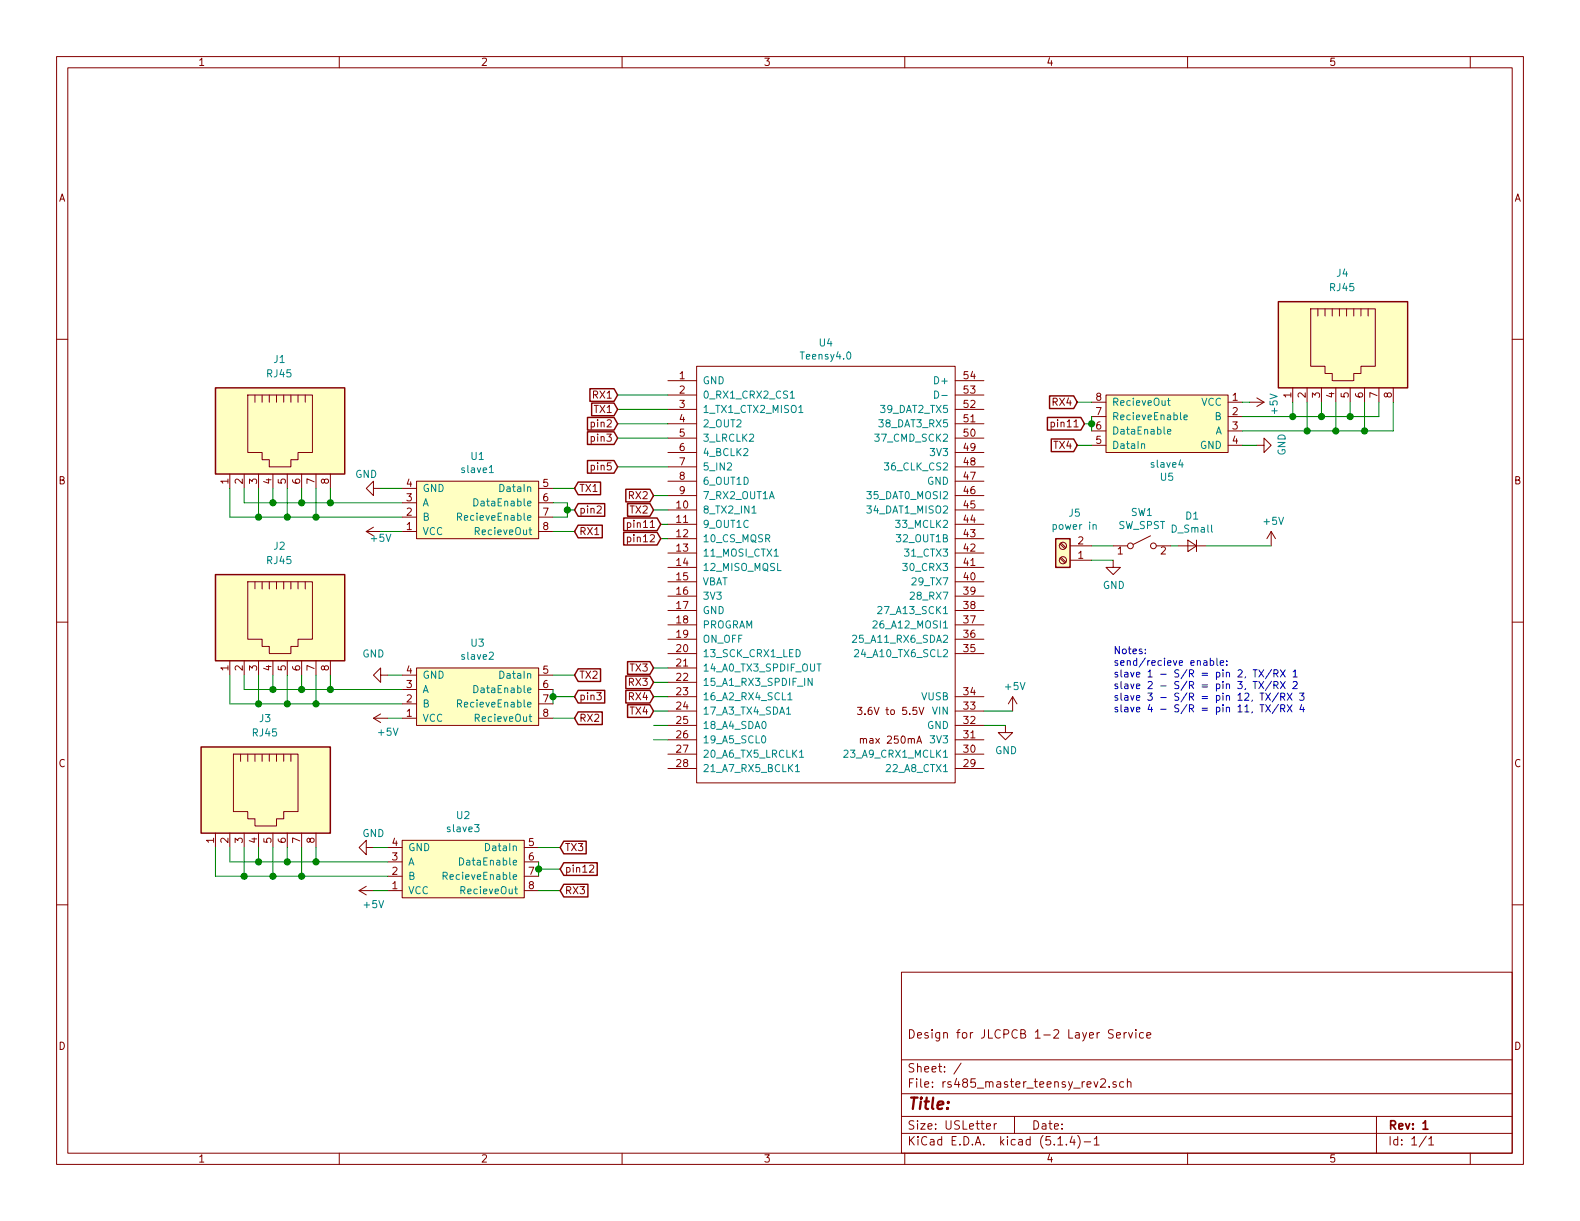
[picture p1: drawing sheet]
<svg xmlns="http://www.w3.org/2000/svg" width="279mm" height="216mm" viewBox="0 0 279 216" stroke-linecap="round" stroke-linejoin="round" font-family="sans-serif">
<g fill="none" stroke="#840000" stroke-width=".18">
<path d="M10 10h259.4v195.9h-259.4zM12 12h255.4v191.9h-255.4zM60 10v2M110 10v2M160 10v2M210 10v2M260 10v2M10 60h2M231.8 54.6h11.4v10.2h-2.5v1.2h-1.3v1.3h-3.8v-1.3h-1.3v-1.2h-2.5zM233 54.6v1.3M234.3 54.6v1.3M235.6 54.6v1.3"/>
<path d="M236.9 54.6v1.3M238.1 54.6v1.3M239.4 54.6v1.3M240.7 54.6v1.3M241.9 54.6v1.3M267.4 60h2M43.8 69.9h11.4v10.1h-2.5v1.3h-1.3v1.3h-3.8v-1.3h-1.2v-1.3h-2.6zM45.1 69.9v1.2M46.4 69.9v1.2M47.6 69.9v1.2M48.9 69.9v1.2M50.2 69.9v1.2"/>
<path d="M51.4 69.9v1.2M52.7 69.9v1.2M54 69.9v1.2M118.1 77.5h5.1M118.1 74.9h5.1M118.1 72.4h5.1M118.1 69.9h5.1M118.1 67.3h5.1M123.2 64.8h45.7v73.6h-45.7zM168.9 77.5h5.1M168.9 74.9h5.1M168.9 72.4h5.1"/>
<path d="M168.9 69.9h5.1M168.9 67.3h5.1M193 71.1h2.6M193 73.7h2.6M193 76.2h2.6M193 78.7h2.6M195.6 69.9h21.6v10.1h-21.6zM217.2 71.1h2.5M217.2 73.7h2.5M217.2 76.2h2.5M217.2 78.7h2.5M221 71.1h2.5"/>
<path d="M222.2 78.7h1.3v-1.2l1.3 1.2-1.3 1.3v-1.3M222.2 70.4l1.3 .7M223.5 71.1l-1.3 .8M228.6 68.6v2.5M231.1 68.6v2.5M233.7 68.6v2.5M236.2 68.6v2.5M238.8 68.6v2.5M241.3 68.6v2.5M243.8 68.6v2.5M246.4 68.6v2.5M40.6 83.8v2.6"/>
<path d="M43.2 83.8v2.6M45.7 83.8v2.6M48.3 83.8v2.6M50.8 83.8v2.6M53.3 83.8v2.6M55.9 83.8v2.6M58.4 83.8v2.6M64.8 94l1.2 .7M64.8 94h2.5M66 86.4v-1.3l-1.2 1.3 1.2 1.2v-1.2h1.3M66 93.2l-1.2 .8M71.1 94h2.6"/>
<path d="M71.1 91.4h2.6M71.1 88.9h2.6M71.1 86.4h2.6M73.7 85.1h21.5v10.2h-21.5zM95.2 94h2.6M95.2 91.4h2.6M95.2 88.9h2.6M95.2 86.4h2.6M105.6 89.6l.5-.1 .2 .1v.2v.2l-.8 .7h.8M118.1 90.2h5.1M118.1 92.7h5.1M118.1 95.3h5.1"/>
<path d="M118.1 97.8h5.1M118.1 87.6h5.1M118.1 85.1h5.1M118.1 82.6h5.1M118.1 80h5.1M168.9 90.2h5.1M168.9 92.7h5.1M168.9 95.3h5.1M168.9 97.8h5.1M168.9 87.6h5.1M168.9 85.1h5.1M168.9 82.6h5.1"/>
<path d="M168.9 80h5.1M187.5 96.2l.8 .8M187.5 98.7l.8 .9M187.6 96l.9 .9M187.6 98.6l.9 .8M189.2 96.5h3.8M189.2 99.1h3.8M196.8 99.1v1.2h1.3l-1.3 1.3-1.2-1.3h1.2M196.8 96.5h2.6M203.5 94.7l-3.1 1.6M204.5 96.5h2.5M208.3 96.5h5.1"/>
<path d="M210.1 95.5l1.5 1-1.5 1zM211.6 95.5v2M224.8 94l-.8 1.3M224.8 94v2.5M224.8 94l.8 1.3M10 110h2M40.6 116.8v2.6M43.2 116.8v2.6M43.8 102.9h11.4v10.1h-2.5v1.3h-1.3v1.3h-3.8v-1.3h-1.2v-1.3h-2.6zM45.1 102.9v1.2M45.7 116.8v2.6M46.4 102.9v1.2"/>
<path d="M47.6 102.9v1.2M48.3 116.8v2.6M48.9 102.9v1.2M50.2 102.9v1.2M50.8 116.8v2.6M51.4 102.9v1.2M52.7 102.9v1.2M53.3 116.8v2.6M54 102.9v1.2M55.9 116.8v2.6M58.4 116.8v2.6M67.3 119.4v-1.3l-1.3 1.3 1.3 1.3v-1.3h1.3"/>
<path d="M71.1 119.4h2.6M73.7 118.1h21.5v10.2h-21.5zM95.2 119.4h2.6M118.1 100.3h5.1M118.1 102.9h5.1M118.1 105.4h5.1M118.1 108h5.1M118.1 110.5h5.1M118.1 113h5.1M118.1 115.6h5.1M118.1 118.1h5.1M168.9 100.3h5.1"/>
<path d="M168.9 102.9h5.1M168.9 105.4h5.1M168.9 108h5.1M168.9 110.5h5.1M168.9 113h5.1M168.9 115.6h5.1M267.4 110h2M41.3 133.4h11.4v10.1h-2.5v1.3h-1.3v1.3h-3.8v-1.3h-1.3v-1.3h-2.5zM42.5 133.4v1.2M43.8 133.4v1.2M45.1 133.4v1.2M46.4 133.4v1.2"/>
<path d="M47.6 133.4v1.2M48.9 133.4v1.2M50.2 133.4v1.2M51.4 133.4v1.2M66 127l1.3 .8M66 127h2.6M67.3 126.2l-1.3 .8M71.1 127h2.6M71.1 124.5h2.6M71.1 121.9h2.6M95.2 127h2.6M95.2 124.5h2.6"/>
<path d="M95.2 121.9h2.6M105.5 122.5h.8l-.4 .5 .4 .1v.5l-.2 .1-.6-.1M118.1 120.7h5.1M118.1 123.2h5.1M118.1 125.7h5.1M118.1 128.3h5.1M118.1 130.8h5.1M118.1 133.4h5.1M118.1 135.9h5.1M151.6 125.1h.8l-.4 .5 .3 .1 .1 .4-.2 .2-.6-.1M162.1 131.4l.5-1.3 .4 1.3M162.3 131.1h.5"/>
<path d="M162.5 125.1l.4 1.2 .5-1.2M168.9 123.2h5.1M168.9 125.7h5.1M168.9 128.3h5.1M168.9 130.8h5.1M168.9 133.4h5.1M168.9 135.9h5.1M177.8 128.3v1.2h1.3l-1.3 1.3-1.3-1.3h1.3M179.1 123.2l-.8 1.3M179.1 123.2v2.5M179.1 123.2l.7 1.3M10 160h2"/>
<path d="M38.1 147.3v2.6M40.6 147.3v2.6M43.2 147.3v2.6M45.7 147.3v2.6M48.3 147.3v2.6M50.8 147.3v2.6M53.3 147.3v2.6M55.9 147.3v2.6M63.5 157.5l1.3 .7M63.5 157.5h2.5M64.8 149.9v-1.3l-1.3 1.3 1.3 1.2v-1.2h1.2M64.8 156.7l-1.3 .8"/>
<path d="M68.6 157.5h2.5M68.6 154.9h2.5M68.6 152.4h2.5M68.6 149.9h2.5M71.1 148.6h21.6v10.2h-21.6zM92.7 157.5h2.5M92.7 154.9h2.5M92.7 152.4h2.5M92.7 149.9h2.5M104.3 153.1l.4-.1 .3 .3-.8 .9h.8M267.4 160h2M159.4 171.9h108v32h-108z"/>
<path d="M159.4 197.4h108M159.4 193.4h108M159.4 187.4h108M170 188l-1.3 1.9M174.4 199.2l.8-.2-.1-.2-.4-.1-.3 .2 .1 .7h.6M175.8 198.7v1M176.2 198.7l-.3 .1-.1 .2M179.4 197.4v3M194.6 190.9l.3-.1h.3l.3 .4-.9 1.1h.9M196.1 192.1v.2M196.8 182.1h-.5l-.3 .2 .1 .4 .7 .3v.4l-.2 .2-.6-.1M197.4 191.3h-.4l-.2 .2v.2l.6 .1v.4h-.6"/>
<path d="M197.4 183.1l.7-.2v-.2l-.5-.1-.2 .2 .1 .7h.6M198.7 191.3h-.4l-.3 .2 .1 .6 .2 .2 .4-.1M198.8 182.6v1M199.2 182.6l-.4 .3M199.4 191.4l.2-.1h.3l.1 1M199.4 190.8v1.5M199.6 182.6l.3 1 .4-1M200.9 182.1v.1M200.9 182.6v1M202.2 182.7l-.4-.1-.3 .3 .1 .5 .2 .2 .4-.1M202.8 183.1l.7-.2-.1-.2-.4-.1-.2 .2v.7h.6M243.4 197.4v6.5"/>
<path d="M60 203.9v2M110 203.9v2M159.4 200.4h108M160 203.9v2M187.1 202.5h.8M188.6 202.3v.2M189.6 200.9l-.4 1.1h.9M189.9 201.5v1M190.6 200.8a1.71 1.71 0 0 1 0 2.2M191.7 201.9h1.2M193.5 201.4l.4-.4v1.5M193.5 202.5h.9"/>
<path d="M210 203.9v2M252.2 200.9l-1.2 1.9M252.7 201.4l.4-.4v1.5M252.7 202.5h.8M260 203.9v2"/>
<circle cx="188" cy="96.5" r=".63"/>
<circle cx="188" cy="99.1" r=".63"/>
<circle cx="199.9" cy="96.5" r=".51"/>
<circle cx="204" cy="96.5" r=".51"/>
</g>
<path d="M251.6 198.6l.5-.4v1.5M251.6 199.7h.9" fill="none" stroke="#840000" stroke-width=".3"/>
<g fill="none" stroke="#008484" stroke-width=".18">
<path d="M139.8 69.5l.3-.4v1.3M139.8 70.4h.7M141.3 72.9h.7M165.3 69.1a.64 .64 0 0 1 .7 .7 .64 .64 0 0 1-.7 .6zM166.5 69.9h1M201.9 78.6l.1-.1h.3l.1 .8M206.5 76.3l.6-.1-.1-.2-.4-.1-.1 .2v.6h.5M206.5 70.8h.4M206.6 70.4v1.1l.3 .2M209.4 73.8l.6-.1-.1-.3h-.4l-.1 .2v.6h.5M80.9 91.4l.6-.1 .1-.1v-.3l-.2-.2h-.5v1.3M81.2 91.4l.4 .6"/>
<path d="M83.8 88.2a.64 .64 0 0 1 .7 .6 .64 .64 0 0 1-.7 .7zM86.5 83.6h.7M133 90.7h.7M136.9 98.3h.7M159.6 99.6h.8l-.4 .5 .4 .1v.6l-.2 .1-.6-.1M193.3 92.9l.2-.1h.3l.1 .8M140.8 114.9a.64 .64 0 0 1 .7 .6 .64 .64 0 0 1-.7 .6zM143.6 119.9v1.3l-.7-1.3v1.3M144.5 117.4h.7M150.7 112.4l.5-.1 .3 .4-.8 .9h.8M151.1 115l.5-.1 .2 .1v.2v.2l-.7 .7h.7M154.4 109.9l.5-.1 .2 .3-.8 .9h.8"/>
<path d="M155.2 107.4l.5-.2 .3 .4-.8 .9h.8M161 104.8l.5-.1 .2 .4-.1 .2-.7 .7h.8M80.9 124.4h.6l.1-.2v-.3l-.2-.2h-.5v1.3M81.2 124.4l.4 .6M83.8 121.2a.64 .64 0 0 1 .7 .6 .64 .64 0 0 1-.7 .7zM134.8 130.2l.2-.1a.67 .67 0 0 1 .4 .6 .67 .67 0 0 1-.4 .7 .83 .83 0 0 1-.2-1.2zM139.1 125.4l.3-.4v1.3M139.1 126.3h.7M139.3 122.8l.4-.3v1.2M139.3 123.7h.8M140.7 135.5l.3-.3v1.2M140.7 136.4h.7"/>
<path d="M141.4 133l.4-.4v1.3M141.4 133.9h.7M149.3 132.8l.4-.2 .3 .4-.1 .2-.7 .7h.8M78.4 154.9l.6-.1 .1-.1-.1-.3-.2-.2h-.4v1.3M78.7 154.9l.4 .6M81.3 151.7a.64 .64 0 0 1 .7 .6 .64 .64 0 0 1-.7 .7z"/>
</g>
<g fill="#ffffc2" stroke="#ffffc2" stroke-width=".18">
<path d="M195.6 69.9h21.6v10.1h-21.6z"/>
<path d="M71.1 148.6h21.6v10.2h-21.6z"/>
<path d="M38.1 101.6h22.9v15.2h-22.9z"/>
<path d="M35.6 132.1h22.8v15.2h-22.8z"/>
<path d="M73.7 118.1h21.5v10.2h-21.5z"/>
<path d="M186.7 95.3h2.5v5h-2.5z"/>
<path d="M73.7 85.1h21.5v10.2h-21.5z"/>
<path d="M38.1 68.6h22.9v15.2h-22.9z"/>
<path d="M226.1 53.3h22.8v15.3h-22.8z"/>
</g>
<g fill="none" stroke="#840000" stroke-width=".25">
<path d="M226.1 53.3h22.8v15.3h-22.8zM38.1 68.6h22.9v15.2h-22.9zM103.9 76.4h4.7l.6 1.1-.6 1.1h-4.7zM103.9 73.8h4.7l.6 1.1-.6 1.1h-4.7zM104.3 68.7h4.3l.6 1.2-.6 1.1h-4.3zM104.6 71.3h4l.6 1.1-.6 1.1h-4zM185.2 73.8h5.9l.7 1.1-.7 1.1h-5.9zM185.6 70h4.3l.6 1.1-.6 1.1h-4.3zM185.9 77.6h4l.6 1.1-.6 1.2h-4zM102.2 85.2h4v2.3h-4l-.6-1.1zM102.2 89.1h4.7v2.2h-4.7l-.6-1.1zM102.2 92.9h4.3v2.2h-4.3l-.6-1.1z"/>
<path d="M103.9 81.4h4.7l.6 1.2-.6 1.1h-4.7zM110.3 94.1h5.9l.6 1.2-.6 1.1h-5.9zM110.3 91.6h5.9l.6 1.1-.6 1.1h-5.9zM110.7 86.5h4.2l.7 1.1-.7 1.1h-4.2zM111 89.1h3.9l.7 1.1-.7 1.1h-3.9zM186.7 95.3h2.5v5h-2.5zM38.1 101.6h22.9v15.2h-22.9zM102.2 118.3h4v2.2h-4l-.6-1.1zM110.7 119.5h4.2l.7 1.2-.7 1.1h-4.2zM111 117h3.9l.7 1.1-.7 1.1h-3.9zM35.6 132.1h22.8v15.2h-22.8zM102.2 122.1h4.7v2.2h-4.7l-.6-1.1z"/>
<path d="M102.2 125.9h4.3v2.2h-4.3l-.6-1.1zM110.7 122.1h4.2l.7 1.1-.7 1.1h-4.2zM111 124.6h3.9l.7 1.1-.7 1.1h-3.9zM99.7 148.7h4v2.3h-4l-.6-1.1zM99.7 152.6h5.9v2.2h-5.9l-.6-1.1zM99.7 156.4h4.3v2.2h-4.3l-.6-1.1z"/>
</g>
<g fill="none" stroke="#008400" stroke-width=".18">
<path d="M109.2 69.9h8.9M109.2 72.4h8.9M109.2 74.9h8.9M109.2 77.5h8.9M190.5 71.1h2.5M190.5 78.7h2.5M191.8 74.9h1.2M193 73.7v2.5M219.7 71.1h1.3M219.7 78.7h2.5M228.6 71.1v2.6M231.1 71.1v5.1"/>
<path d="M233.7 71.1v2.6M236.2 71.1v5.1M238.8 71.1v2.6M241.3 71.1v5.1M243.8 71.1v2.6h-24.1M246.4 71.1v5.1h-26.7M40.6 86.4v5h30.5M43.2 86.4v2.5h27.9M45.7 86.4v5M48.3 86.4v2.5M50.8 86.4v5M53.3 86.4v2.5"/>
<path d="M55.9 86.4v5M58.4 86.4v2.5M67.3 86.4h3.8M67.3 94h3.8M97.8 86.4h3.8M97.8 94h3.8M97.8 88.9h2.5v2.5h-2.5M100.3 90.2h1.3M109.2 82.6h8.9M115.6 90.2h2.5M115.6 87.6h2.5M116.8 92.7h1.3"/>
<path d="M116.8 95.3h1.3M193 99.1h3.8M193 96.5h3.8M207 96.5h1.3M213.4 96.5h11.4M40.6 119.4v5.1h30.5M43.2 119.4v2.5h27.9M45.7 119.4v5.1M48.3 119.4v2.5M50.8 119.4v5.1M53.3 119.4v2.5M55.9 119.4v5.1"/>
<path d="M58.4 119.4v2.5M68.6 119.4h2.5M97.8 119.4h3.8M115.6 118.1h2.5M68.6 127h2.5M97.8 121.9v2.6M97.8 127h3.8M97.8 123.2h3.8M115.6 128.3h2.5M115.6 120.7h2.5M115.6 123.2h2.5M115.6 125.7h2.5"/>
<path d="M115.6 130.8h2.5M174 128.3h3.8M174 125.7h5.1M38.1 149.9v5h30.5M40.6 149.9v2.5h28M43.2 149.9v5M45.7 149.9v2.5M48.3 149.9v5M50.8 149.9v2.5M53.3 149.9v5M55.9 149.9v2.5M66 157.5h2.6"/>
<path d="M66 149.9h2.6M95.2 157.5h3.9M95.2 149.9h3.9M95.2 152.4v2.5M95.2 153.7h3.9"/>
</g>
<g fill="none" stroke="#0000c2" stroke-width=".18">
<path d="M202.5 115.5v.1M202.5 114.8v.1M214 116.9l.4-.1 .2 .2-.1 .6h-.5M214 116.4v1.3M215.2 116.4v1.1l.2 .2M215.8 117.2l.6-.1-.1-.2-.3-.1-.2 .2v.6h.5M216.9 117.5v.2M216.9 116.9v.1M221.6 118.4h.7M221.9 118.4v1.3M222.6 118.4l.9 1.3M223.5 118.4l-.9 1.3"/>
<path d="M224.9 118.4l-1.1 1.6M225.3 119.1l.6-.1 .1-.1-.1-.3-.1-.2h-.5v1.3M225.6 119.1l.4 .6M226.4 118.4l.9 1.3M227.3 118.4l-.9 1.3M228.7 118.8l.3-.4v1.3M228.7 119.7h.7M221.6 120.5h.7M221.9 120.5v1.3M222.6 120.5l.9 1.3M222.8 122.6h.7M222.8 124.6h.7"/>
<path d="M223.2 122.6v1.2M223.2 124.6v1.3M223.5 120.5l-.9 1.3M223.8 122.6l.9 1.2M223.8 124.6l.9 1.3M224.7 122.6l-.9 1.2M224.7 124.6l-.9 1.3M224.9 120.4l-1.1 1.7M225.3 121.2l.6-.1 .1-.2-.1-.3-.1-.1h-.5v1.3M225.6 121.2l.4 .6M226.1 122.5l-1.1 1.6M226.1 124.6l-1.1 1.6"/>
<path d="M226.4 120.5l.9 1.3M226.5 123.2h.6l.1-.5-.2-.1h-.5v1.2M226.5 125.3l.6-.1 .1-.5-.2-.1h-.5v1.3M226.8 123.2l.4 .6M226.8 125.3l.4 .6M227.3 120.5l-.9 1.3M227.6 122.6l.9 1.2M227.6 124.6l.9 1.3M228.5 122.6l-.9 1.2M228.5 124.6l-.9 1.3M228.7 120.6l.5-.1 .2 .4-.1 .2-.7 .7h.8M229.8 122.6h.8l-.4 .4 .3 .2 .1 .4-.2 .2-.6-.1"/>
<path d="M230.2 124.6l-.3 .9h.8M230.5 125v.9"/>
</g>
<g fill="#008400" stroke="#008400" stroke-width=".25">
<circle cx="43.2" cy="154.9" r=".51"/>
<circle cx="238.8" cy="73.7" r=".51"/>
<circle cx="48.3" cy="121.9" r=".51"/>
<circle cx="53.3" cy="121.9" r=".51"/>
<circle cx="233.7" cy="73.7" r=".51"/>
<circle cx="58.4" cy="121.9" r=".51"/>
<circle cx="231.1" cy="76.2" r=".51"/>
<circle cx="228.6" cy="73.7" r=".51"/>
<circle cx="48.3" cy="154.9" r=".51"/>
<circle cx="45.7" cy="91.4" r=".51"/>
<circle cx="58.4" cy="88.9" r=".51"/>
<circle cx="53.3" cy="88.9" r=".51"/>
<circle cx="100.3" cy="90.2" r=".51"/>
<circle cx="48.3" cy="88.9" r=".51"/>
<circle cx="97.8" cy="123.2" r=".51"/>
<circle cx="55.9" cy="91.4" r=".51"/>
<circle cx="50.8" cy="91.4" r=".51"/>
<circle cx="95.3" cy="153.7" r=".51"/>
<circle cx="55.9" cy="152.4" r=".51"/>
<circle cx="236.2" cy="76.2" r=".51"/>
<circle cx="45.7" cy="124.5" r=".51"/>
<circle cx="50.8" cy="152.4" r=".51"/>
<circle cx="50.8" cy="124.5" r=".51"/>
<circle cx="45.7" cy="152.4" r=".51"/>
<circle cx="55.9" cy="124.5" r=".51"/>
<circle cx="53.3" cy="154.9" r=".51"/>
<circle cx="241.3" cy="76.2" r=".51"/>
<circle cx="193" cy="74.9" r=".51"/>
</g>
<text font-size="2.8" fill="#840000" x="160.4" y="196.2">Title:</text>
<g font-size="2.1" fill="#840000">
<text x="160.4" y="183.6">Design for JLCPCB 1-2 Layer Service</text>
<text x="160.4" y="189.6">Sheet: /</text>
<text x="160.4" y="192.3">File: rs485_master_teensy_rev2.sch</text>
<text x="160.4" y="202.5">KiCad E.D.A. kicad (5.1.4)-1</text>
<text x="160.4" y="199.7">Size: USLetter</text>
<text x="182.4" y="199.7">Date:</text>
<text x="245.4" y="199.7">Rev: 1</text>
<text x="245.4" y="202.5">Id: 1/1</text>
</g>
<g font-size="1.8" fill="#840000">
<text x="35" y="11.6">1</text>
<text x="85" y="11.6">2</text>
<text x="135" y="11.6">3</text>
<text x="185" y="11.6">4</text>
<text x="235" y="11.6">5</text>
<text x="10.4" y="35.6">A</text>
<text x="267.8" y="35.6">A</text>
<text x="105" y="70.5">RX1</text>
<text x="120.2" y="67.1">1</text>
<text x="120.2" y="69.6">2</text>
<text x="170.5" y="69.6">53</text>
<text x="170.5" y="67.1">54</text>
<text x="186.3" y="71.8">RX4</text>
<text x="193.8" y="70.9">8</text>
<text x="218" y="70.9">1</text>
<text x="228.3" y="70.3" transform="rotate(-90 228.3 70.3)">1</text>
<text x="230.9" y="70.3" transform="rotate(-90 230.9 70.3)">2</text>
<text x="233.4" y="70.3" transform="rotate(-90 233.4 70.3)">3</text>
<text x="236" y="70.3" transform="rotate(-90 236 70.3)">4</text>
<text x="238.5" y="70.3" transform="rotate(-90 238.5 70.3)">5</text>
<text x="241" y="70.3" transform="rotate(-90 241 70.3)">6</text>
<text x="243.6" y="70.3" transform="rotate(-90 243.6 70.3)">7</text>
<text x="246.1" y="70.3" transform="rotate(-90 246.1 70.3)">8</text>
<text x="104.8" y="75.6">pin2</text>
<text x="105.2" y="73">TX1</text>
<text x="120.2" y="77.2">5</text>
<text x="120.2" y="72.1">3</text>
<text x="120.2" y="74.7">4</text>
<text x="170.5" y="77.2">50</text>
<text x="170.5" y="74.7">51</text>
<text x="170.5" y="72.1">52</text>
<text x="186.4" y="75.6">pin11</text>
<text x="193.8" y="75.9">6</text>
<text x="193.8" y="73.4">7</text>
<text x="218" y="73.4">2</text>
<text x="218" y="75.9">3</text>
<text x="104.8" y="83.2">pin5</text>
<text x="104.8" y="78.1">pin3</text>
<text x="120.2" y="79.8">6</text>
<text x="120.2" y="82.3">7</text>
<text x="170.5" y="82.3">48</text>
<text x="170.5" y="79.8">49</text>
<text x="186.5" y="79.4">TX4</text>
<text x="193.8" y="78.5">5</text>
<text x="218" y="78.5">4</text>
<text x="10.4" y="85.6">B</text>
<text x="40.4" y="85.6" transform="rotate(-90 40.4 85.6)">1</text>
<text x="42.9" y="85.6" transform="rotate(-90 42.9 85.6)">2</text>
<text x="45.5" y="85.6" transform="rotate(-90 45.5 85.6)">3</text>
<text x="48" y="85.6" transform="rotate(-90 48 85.6)">4</text>
<text x="50.5" y="85.6" transform="rotate(-90 50.5 85.6)">5</text>
<text x="53.1" y="85.6" transform="rotate(-90 53.1 85.6)">6</text>
<text x="55.6" y="85.6" transform="rotate(-90 55.6 85.6)">7</text>
<text x="58.2" y="85.6" transform="rotate(-90 58.2 85.6)">8</text>
<text x="71.9" y="88.6">3</text>
<text x="71.9" y="86.1">4</text>
<text x="96" y="86.1">5</text>
<text x="96" y="88.6">6</text>
<text x="102.4" y="87">TX1</text>
<text x="111.4" y="88.3">RX2</text>
<text x="119.7" y="89.9">10</text>
<text x="120.2" y="84.8">8</text>
<text x="120.2" y="87.4">9</text>
<text x="170.5" y="89.9">45</text>
<text x="170.5" y="87.4">46</text>
<text x="170.5" y="84.8">47</text>
<text x="267.8" y="85.6">B</text>
<text x="71.9" y="93.7">1</text>
<text x="71.9" y="91.2">2</text>
<text x="96" y="91.2">7</text>
<text x="96" y="93.7">8</text>
<text x="102.4" y="90.8">pin2</text>
<text x="102.4" y="94.6">RX1</text>
<text x="111.4" y="95.9">pin12</text>
<text x="111.4" y="93.3">pin11</text>
<text x="111.5" y="90.8">TX2</text>
<text x="119.7" y="92.5">11</text>
<text x="119.7" y="95">12</text>
<text x="170.5" y="95">43</text>
<text x="170.5" y="92.5">44</text>
<text x="119.7" y="97.5">13</text>
<text x="119.7" y="100.1">14</text>
<text x="170.5" y="100.1">41</text>
<text x="170.5" y="97.5">42</text>
<text x="190.7" y="98.8">1</text>
<text x="190.7" y="96.3">2</text>
<text x="197.6" y="98">1</text>
<text x="205.3" y="98">2</text>
<text x="119.7" y="102.6">15</text>
<text x="119.7" y="105.2">16</text>
<text x="119.7" y="107.7">17</text>
<text x="170.5" y="107.7">38</text>
<text x="170.5" y="105.2">39</text>
<text x="170.5" y="102.6">40</text>
<text x="119.7" y="110.2">18</text>
<text x="119.7" y="112.8">19</text>
<text x="170.5" y="112.8">36</text>
<text x="170.5" y="110.2">37</text>
<text x="40.4" y="118.6" transform="rotate(-90 40.4 118.6)">1</text>
<text x="42.9" y="118.6" transform="rotate(-90 42.9 118.6)">2</text>
<text x="45.5" y="118.6" transform="rotate(-90 45.5 118.6)">3</text>
<text x="48" y="118.6" transform="rotate(-90 48 118.6)">4</text>
<text x="50.5" y="118.6" transform="rotate(-90 50.5 118.6)">5</text>
<text x="53.1" y="118.6" transform="rotate(-90 53.1 118.6)">6</text>
<text x="55.6" y="118.6" transform="rotate(-90 55.6 118.6)">7</text>
<text x="58.2" y="118.6" transform="rotate(-90 58.2 118.6)">8</text>
<text x="71.9" y="119.1">4</text>
<text x="96" y="119.1">5</text>
<text x="111.5" y="118.7">TX3</text>
<text x="119.7" y="115.3">20</text>
<text x="119.7" y="117.9">21</text>
<text x="170.5" y="115.3">35</text>
<text x="71.9" y="124.2">2</text>
<text x="71.9" y="121.7">3</text>
<text x="96" y="121.7">6</text>
<text x="96" y="124.2">7</text>
<text x="102.4" y="123.8">pin3</text>
<text x="102.4" y="120">TX2</text>
<text x="111.4" y="121.3">RX3</text>
<text x="111.4" y="123.8">RX4</text>
<text x="119.7" y="120.4">22</text>
<text x="119.7" y="122.9">23</text>
<text x="119.7" y="125.5">24</text>
<text x="170.5" y="125.5">33</text>
<text x="170.5" y="122.9">34</text>
<text x="71.9" y="126.7">1</text>
<text x="96" y="126.7">8</text>
<text x="102.4" y="127.6">RX2</text>
<text x="111.5" y="126.4">TX4</text>
<text x="119.7" y="128">25</text>
<text x="119.7" y="130.6">26</text>
<text x="152.5" y="126.4">3.6V to 5.5V</text>
<text x="152.6" y="131.5">max 250mA</text>
<text x="170.5" y="130.6">31</text>
<text x="170.5" y="128">32</text>
<text x="10.4" y="135.6">C</text>
<text x="119.7" y="133.1">27</text>
<text x="119.7" y="135.6">28</text>
<text x="170.5" y="135.6">29</text>
<text x="170.5" y="133.1">30</text>
<text x="267.8" y="135.6">C</text>
<text x="37.8" y="149.1" transform="rotate(-90 37.8 149.1)">1</text>
<text x="40.4" y="149.1" transform="rotate(-90 40.4 149.1)">2</text>
<text x="42.9" y="149.1" transform="rotate(-90 42.9 149.1)">3</text>
<text x="45.5" y="149.1" transform="rotate(-90 45.5 149.1)">4</text>
<text x="48" y="149.1" transform="rotate(-90 48 149.1)">5</text>
<text x="50.5" y="149.1" transform="rotate(-90 50.5 149.1)">6</text>
<text x="53.1" y="149.1" transform="rotate(-90 53.1 149.1)">7</text>
<text x="55.6" y="149.1" transform="rotate(-90 55.6 149.1)">8</text>
<text x="69.4" y="149.6">4</text>
<text x="93.5" y="149.6">5</text>
<text x="69.4" y="154.7">2</text>
<text x="69.4" y="152.1">3</text>
<text x="93.5" y="152.1">6</text>
<text x="93.5" y="154.7">7</text>
<text x="99.8" y="150.5">TX3</text>
<text x="99.8" y="154.3">pin12</text>
<text x="69.4" y="157.2">1</text>
<text x="93.5" y="157.2">8</text>
<text x="99.8" y="158.1">RX3</text>
<text x="10.4" y="185.6">D</text>
<text x="267.8" y="185.6">D</text>
<text x="35" y="205.5">1</text>
<text x="85" y="205.5">2</text>
<text x="135" y="205.5">3</text>
<text x="185" y="205.5">4</text>
<text x="235" y="205.5">5</text>
</g>
<g font-size="1.8" fill="#008484">
<text x="235.2" y="51.5">RJ45</text>
<text x="236.4" y="48.9">J4</text>
<text x="48.5" y="64.2">J1</text>
<text x="141.8" y="63.6">Teensy4.0</text>
<text x="144.9" y="61.3">U4</text>
<text x="47.3" y="66.7">RJ45</text>
<text x="124.2" y="67.9">GND</text>
<text x="124.2" y="70.5">0_RX1_CRX2_CS1</text>
<text x="165.6" y="67.9">D+</text>
<text x="196.6" y="71.8">RecieveOut</text>
<text x="212.4" y="71.8">VCC</text>
<text x="124.2" y="73">1_TX1_CTX2_MISO1</text>
<text x="124.2" y="75.6">2_OUT2</text>
<text x="155.9" y="75.6">38_DAT3_RX5</text>
<text x="156.1" y="73">39_DAT2_TX5</text>
<text x="196.6" y="76.8">DataEnable</text>
<text x="196.6" y="74.3">RecieveEnable</text>
<text x="214.9" y="74.3">B</text>
<text x="214.9" y="76.8">A</text>
<text x="225.9" y="73.1" transform="rotate(-90 225.9 73.1)">+5V</text>
<text x="81.8" y="83.6">slave1</text>
<text x="83.3" y="81.3">U1</text>
<text x="124.2" y="78.1">3_LRCLK2</text>
<text x="124.2" y="80.6">4_BCLK2</text>
<text x="124.2" y="83.2">5_IN2</text>
<text x="155.2" y="78.1">37_CMD_SCK2</text>
<text x="156.9" y="83.2">36_CLK_CS2</text>
<text x="164.7" y="80.6">3V3</text>
<text x="196.6" y="79.4">DataIn</text>
<text x="203.7" y="82.7">slave4</text>
<text x="212.2" y="79.4">GND</text>
<text x="227.3" y="80.6" transform="rotate(-90 227.3 80.6)">GND</text>
<text x="62.8" y="84.5">GND</text>
<text x="74.7" y="89.5">A</text>
<text x="74.7" y="87">GND</text>
<text x="84.6" y="89.5">DataEnable</text>
<text x="88.8" y="87">DataIn</text>
<text x="124.2" y="85.7">6_OUT1D</text>
<text x="124.2" y="88.3">7_RX2_OUT1A</text>
<text x="153.8" y="88.3">35_DAT0_MOSI2</text>
<text x="164" y="85.7">GND</text>
<text x="205.3" y="85">U5</text>
<text x="65.7" y="95.8">+5V</text>
<text x="74.7" y="94.6">VCC</text>
<text x="74.7" y="92.1">B</text>
<text x="81.7" y="92.1">RecieveEnable</text>
<text x="84.5" y="94.6">RecieveOut</text>
<text x="124.2" y="90.8">8_TX2_IN1</text>
<text x="124.2" y="93.3">9_OUT1C</text>
<text x="124.2" y="95.9">10_CS_MQSR</text>
<text x="153.8" y="90.8">34_DAT1_MISO2</text>
<text x="158.9" y="93.3">33_MCLK2</text>
<text x="159" y="95.9">32_OUT1B</text>
<text x="186.4" y="93.7">power in</text>
<text x="189.1" y="91.4">J5</text>
<text x="197.7" y="93.5">SW_SPST</text>
<text x="200" y="91.2">SW1</text>
<text x="207.3" y="94.2">D_Small</text>
<text x="209.7" y="91.9">D1</text>
<text x="223.6" y="92.8">+5V</text>
<text x="47.3" y="99.7">RJ45</text>
<text x="48.5" y="97.2">J2</text>
<text x="124.2" y="98.4">11_MOSI_CTX1</text>
<text x="124.2" y="101">12_MISO_MQSL</text>
<text x="160.2" y="101">30_CRX3</text>
<text x="160.4" y="98.4">31_CTX3</text>
<text x="124.2" y="103.5">VBAT</text>
<text x="124.2" y="106">3V3</text>
<text x="161.5" y="106">28_RX7</text>
<text x="161.7" y="103.5">29_TX7</text>
<text x="195" y="104.1">GND</text>
<text x="124.2" y="108.6">GND</text>
<text x="124.2" y="111.1">PROGRAM</text>
<text x="124.2" y="113.7">ON_OFF</text>
<text x="151.6" y="113.7">25_A11_RX6_SDA2</text>
<text x="155.2" y="111.1">26_A12_MOSI1</text>
<text x="156" y="108.6">27_A13_SCK1</text>
<text x="64.1" y="116.3">GND</text>
<text x="81.8" y="116.7">slave2</text>
<text x="83.3" y="114.4">U3</text>
<text x="124.2" y="116.2">13_SCK_CRX1_LED</text>
<text x="124.2" y="118.7">14_A0_TX3_SPDIF_OUT</text>
<text x="152" y="116.2">24_A10_TX6_SCL2</text>
<text x="74.7" y="125.1">B</text>
<text x="74.7" y="122.6">A</text>
<text x="74.7" y="120">GND</text>
<text x="81.7" y="125.1">RecieveEnable</text>
<text x="84.6" y="122.6">DataEnable</text>
<text x="88.8" y="120">DataIn</text>
<text x="124.2" y="121.3">15_A1_RX3_SPDIF_IN</text>
<text x="124.2" y="123.8">16_A2_RX4_SCL1</text>
<text x="163" y="123.8">VUSB</text>
<text x="177.9" y="122">+5V</text>
<text x="44.7" y="130.2">RJ45</text>
<text x="45.9" y="127.7">J3</text>
<text x="67" y="130.1">+5V</text>
<text x="74.7" y="127.6">VCC</text>
<text x="84.5" y="127.6">RecieveOut</text>
<text x="124.2" y="126.4">17_A3_TX4_SDA1</text>
<text x="124.2" y="128.9">18_A4_SDA0</text>
<text x="124.2" y="131.4">19_A5_SCL0</text>
<text x="164" y="128.9">GND</text>
<text x="164.7" y="131.4">3V3</text>
<text x="164.9" y="126.4">VIN</text>
<text x="124.2" y="134">20_A6_TX5_LRCLK1</text>
<text x="124.2" y="136.5">21_A7_RX5_BCLK1</text>
<text x="149.9" y="134">23_A9_CRX1_MCLK1</text>
<text x="157.2" y="136.5">22_A8_CTX1</text>
<text x="176" y="133.3">GND</text>
<text x="64.1" y="148">GND</text>
<text x="79.2" y="147.1">slave3</text>
<text x="80.8" y="144.8">U2</text>
<text x="72.1" y="155.6">B</text>
<text x="72.1" y="153">A</text>
<text x="72.1" y="150.5">GND</text>
<text x="79.2" y="155.6">RecieveEnable</text>
<text x="82.1" y="153">DataEnable</text>
<text x="86.3" y="150.5">DataIn</text>
<text x="64.4" y="160.6">+5V</text>
<text x="72.1" y="158.1">VCC</text>
<text x="82" y="158.1">RecieveOut</text>
</g>
<g font-size="1.8" fill="#0000c2">
<text x="196.8" y="115.7">Notes:</text>
<text x="196.8" y="117.7">send/recieve enable:</text>
<text x="196.8" y="119.8">slave 1 - S/R = pin 2, TX/RX 1</text>
<text x="196.8" y="121.8">slave 2 - S/R = pin 3, TX/RX 2</text>
<text x="196.8" y="123.9">slave 3 - S/R = pin 12, TX/RX 3</text>
<text x="196.8" y="126">slave 4 - S/R = pin 11, TX/RX 4</text>
</g>
</svg>
